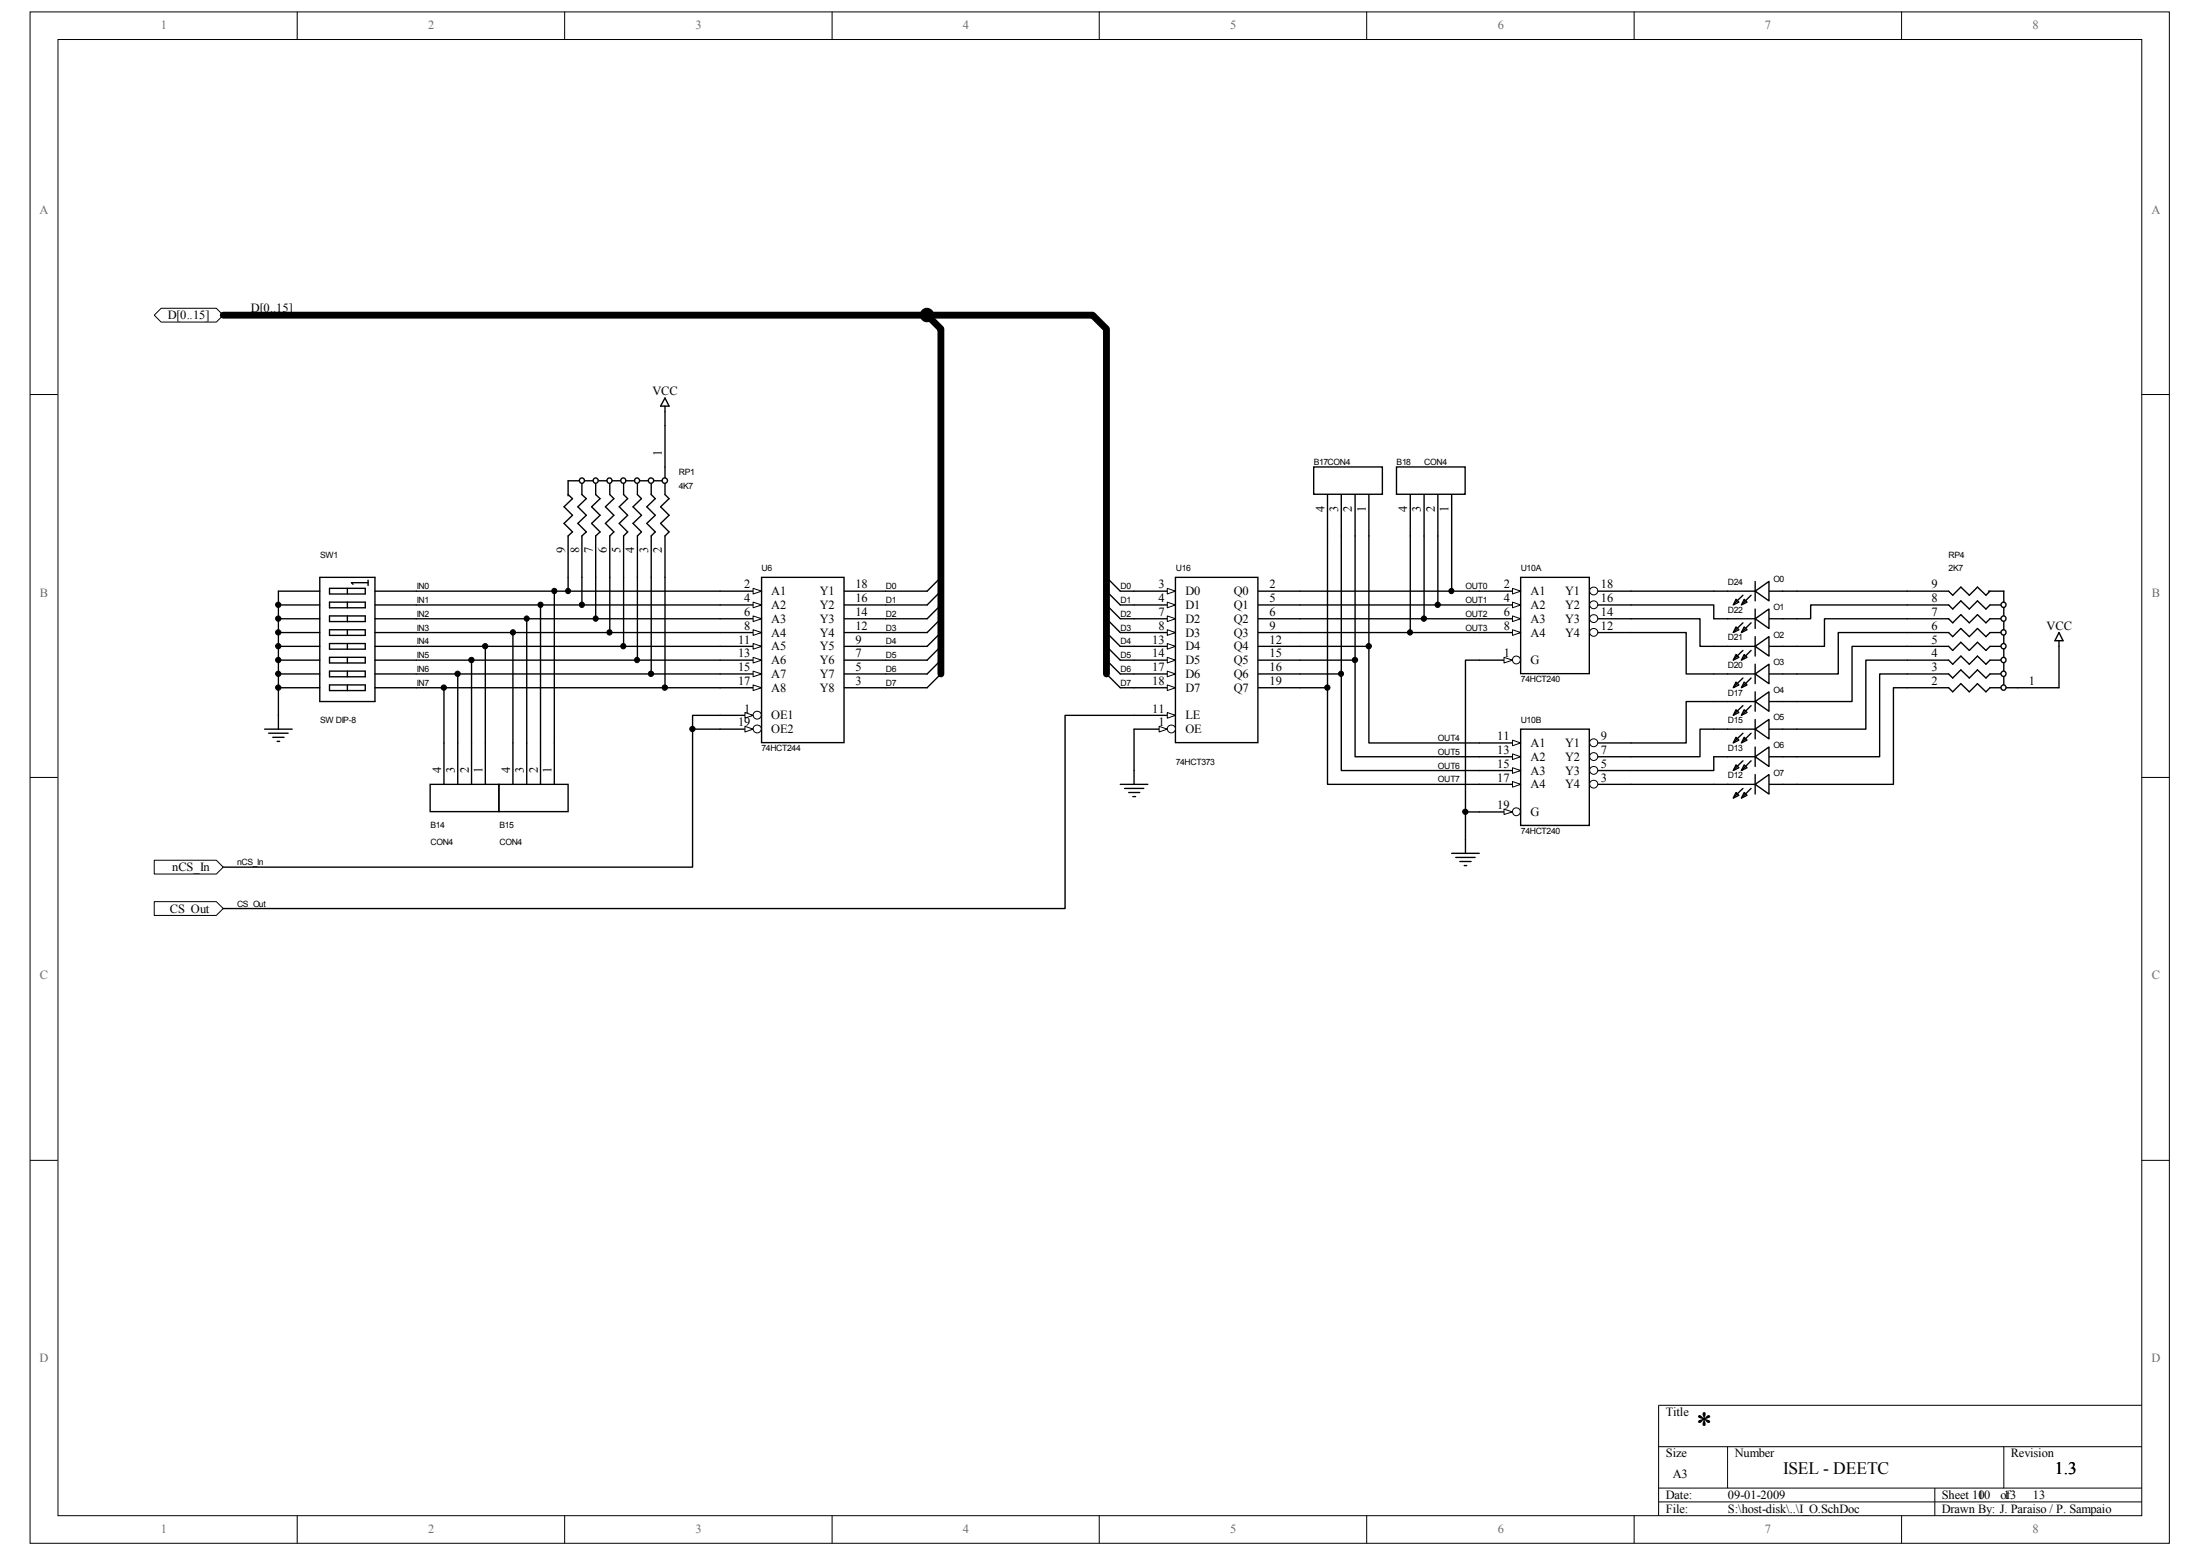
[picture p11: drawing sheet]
<svg xmlns="http://www.w3.org/2000/svg" width="297mm" height="210mm" viewBox="0 0 297 210" stroke-linecap="round" stroke-linejoin="round" font-family="sans-serif">
<path d="M4.1 1.6h288.8v206.7h-288.8z" fill="none" stroke="#000" stroke-width=".14"/>
<path d="M7.9 5.4h281.3v199.2h-281.3z" fill="#fff"/>
<g fill="none" stroke="#000" stroke-width=".14">
<path d="M7.8 5.3h281.4v199.3h-281.4zM40.1 1.6v3.7M76.2 1.6v3.7M112.3 1.6v3.7M148.4 1.6v3.7M184.5 1.6v3.7M220.6 1.6v3.7M256.7 1.6v3.7M4.1 53.3h3.7M289.2 53.3h3.7M4.1 104.9h3.7M289.2 104.9h3.7"/>
<path d="M4.1 156.6h3.7M289.2 156.6h3.7M223.9 195.3h65.3M233.3 195.3v5.6M270.5 195.3v5.6M289.2 189.7h-65.3v14.9M40.1 204.6v3.7M76.2 204.6v3.7M112.3 204.6v3.7M148.4 204.6v3.7M184.5 204.6v3.7M220.6 204.6v3.7"/>
<path d="M223.9 200.9h65.3M223.9 202.7h65.3M256.7 204.6v3.7M261.2 200.9v3.7"/>
</g>
<g fill="none" stroke="#000" stroke-width=".19">
<path d="M74.8 79.8v20.5M119.6 79.8h5.6M151.3 79.8h1.8M190.4 72.3v13.1M192.3 72.3v11.2M194.1 72.3v9.4M196 72.3v7.5M220.2 79.8h11.2M242.6 79.8h14.9M59.9 92.8v7.5M61.8 91v9.3M63.7 89.1v11.2"/>
<path d="M65.5 87.2v13.1M69.3 85.4v14.9M71.1 83.5v16.8M73 81.7v18.6M93.5 98.4h3.7M119.6 87.2h5.6M119.6 92.8h5.6M119.6 91h5.6M119.6 89.1h5.6M119.6 81.7h5.6M119.6 83.5h5.6M119.6 85.4h5.6"/>
<path d="M151.3 87.2h1.8M151.3 92.8h1.8M151.3 91h1.8M151.3 89.1h1.8M151.3 81.7h1.8M151.3 83.5h1.8M151.3 85.4h1.8M153.1 98.4v5.6M175.5 87.2h9.3M175.5 92.8h3.7M175.5 91h5.6M175.5 89.1h7.5"/>
<path d="M278 87.2v5.6M197.9 109.6h1.8M220.2 105.9h11.2"/>
</g>
<path d="M158.7 77.9h11.1v22.3h-11.1z" fill-rule="evenodd" fill="#fff"/>
<path d="M153.1 79.8h5.6M158.7 77.9h11.1v22.3h-11.1z" fill="none" stroke="#000" stroke-width=".19"/>
<path d="M157.6 79.4l1.1 .4-1.1 .4z" fill="#fff"/>
<path d="M157.6 79.4l1.1 .4-1.1 .4z" fill="none" stroke="#000" stroke-width=".14"/>
<path d="M153.1 81.7h5.6" fill="none" stroke="#000" stroke-width=".19"/>
<path d="M157.6 81.3l1.1 .4-1.1 .3z" fill="#fff"/>
<path d="M157.6 81.3l1.1 .4-1.1 .3z" fill="none" stroke="#000" stroke-width=".14"/>
<path d="M153.1 83.5h5.6" fill="none" stroke="#000" stroke-width=".19"/>
<path d="M157.6 83.1l1.1 .4-1.1 .4z" fill="#fff"/>
<path d="M157.6 83.1l1.1 .4-1.1 .4z" fill="none" stroke="#000" stroke-width=".14"/>
<path d="M153.1 85.4h5.6" fill="none" stroke="#000" stroke-width=".19"/>
<path d="M157.6 85l1.1 .4-1.1 .4z" fill="#fff"/>
<path d="M157.6 85l1.1 .4-1.1 .4z" fill="none" stroke="#000" stroke-width=".14"/>
<path d="M153.1 87.2h5.6" fill="none" stroke="#000" stroke-width=".19"/>
<path d="M157.6 86.9l1.1 .3-1.1 .4z" fill="#fff"/>
<path d="M157.6 86.9l1.1 .3-1.1 .4z" fill="none" stroke="#000" stroke-width=".14"/>
<path d="M153.1 89.1h5.6" fill="none" stroke="#000" stroke-width=".19"/>
<path d="M157.6 88.7l1.1 .4-1.1 .4z" fill="#fff"/>
<path d="M157.6 88.7l1.1 .4-1.1 .4z" fill="none" stroke="#000" stroke-width=".14"/>
<path d="M153.1 91h5.6" fill="none" stroke="#000" stroke-width=".19"/>
<path d="M157.6 90.6l1.1 .4-1.1 .4z" fill="#fff"/>
<path d="M157.6 90.6l1.1 .4-1.1 .4z" fill="none" stroke="#000" stroke-width=".14"/>
<path d="M153.1 92.8h5.6" fill="none" stroke="#000" stroke-width=".19"/>
<path d="M157.6 92.5l1.1 .3-1.1 .4z" fill="#fff"/>
<path d="M157.6 92.5l1.1 .3-1.1 .4z" fill="none" stroke="#000" stroke-width=".14"/>
<path d="M153.1 98.4h5.6" fill="none" stroke="#000" stroke-width=".19"/>
<circle cx="158.2" cy="98.4" r=".54" fill="#fff"/>
<circle cx="158.2" cy="98.4" r=".54" fill="none" stroke="#000" stroke-width=".14"/>
<path d="M156.5 98l1.1 .4-1.1 .4z" fill="#fff"/>
<path d="M156.5 98l1.1 .4-1.1 .4z" fill="none" stroke="#000" stroke-width=".14"/>
<path d="M153.1 96.6h5.6" fill="none" stroke="#000" stroke-width=".19"/>
<path d="M157.6 96.2l1.1 .4-1.1 .3z" fill="#fff"/>
<path d="M157.6 96.2l1.1 .4-1.1 .3z" fill="none" stroke="#000" stroke-width=".14"/>
<path d="M169.9 79.8h5.6M169.9 81.7h5.6M169.9 83.5h5.6M169.9 85.4h5.6M169.9 87.2h5.6M169.9 89.1h5.6M169.9 91h5.6M169.9 92.8h5.6" fill="none" stroke="#000" stroke-width=".19"/>
<path d="M58.1 105.9h9.2v3.7h-9.2z" fill-rule="evenodd" fill="#fff"/>
<path d="M58.1 105.9h9.2v3.7h-9.2zM59.9 100.3v5.6M61.8 100.3v5.6M63.7 100.3v5.6M65.5 100.3v5.6M233.3 105.9h3.7M237 104.6v2.6M238.8 105.9h1.9" fill="none" stroke="#000" stroke-width=".19"/>
<path d="M237 105.9l1.8-1.3v2.6z" fill-rule="evenodd" fill="#fff"/>
<path d="M237 105.9l1.8-1.3v2.6z" fill="none" stroke="#000" stroke-width=".19"/>
<path d="M234.4 107l.4 .4-.8 .3z" fill-rule="evenodd" fill="#fff"/>
<path d="M234.4 107l.4 .4-.8 .3z" fill="none" stroke="#000" stroke-width=".19"/>
<path d="M235.5 107l.4 .4-.8 .3z" fill-rule="evenodd" fill="#fff"/>
<path d="M231.4 105.9h1.9M233.3 102.2h3.7M235.3 106.4l-1.1 1.1M235.5 107l.4 .4-.8 .3zM236.4 106.4l-1.1 1.1M237 100.8v2.7M238.8 102.2h1.9M240.7 105.9h1.9" fill="none" stroke="#000" stroke-width=".19"/>
<path d="M237 102.2l1.8-1.4v2.7z" fill-rule="evenodd" fill="#fff"/>
<path d="M237 102.2l1.8-1.4v2.7z" fill="none" stroke="#000" stroke-width=".19"/>
<path d="M234.4 103.3l.4 .3-.8 .4z" fill-rule="evenodd" fill="#fff"/>
<path d="M234.4 103.3l.4 .3-.8 .4z" fill="none" stroke="#000" stroke-width=".19"/>
<path d="M235.5 103.3l.4 .3-.8 .4z" fill-rule="evenodd" fill="#fff"/>
<path d="M233.3 98.4h3.7M237 97.1v2.6M238.8 98.4h1.9M231.4 102.2h1.9M235.3 102.7l-1.1 1.1M235.5 103.3l.4 .3-.8 .4zM236.4 102.7l-1.1 1.1M240.7 102.2h1.9" fill="none" stroke="#000" stroke-width=".19"/>
<path d="M237 98.4l1.8-1.3v2.6z" fill-rule="evenodd" fill="#fff"/>
<path d="M237 98.4l1.8-1.3v2.6z" fill="none" stroke="#000" stroke-width=".19"/>
<path d="M234.4 99.5l.4 .4-.8 .4z" fill-rule="evenodd" fill="#fff"/>
<path d="M234.4 99.5l.4 .4-.8 .4z" fill="none" stroke="#000" stroke-width=".19"/>
<path d="M235.5 99.5l.4 .4-.8 .4z" fill-rule="evenodd" fill="#fff"/>
<path d="M231.4 98.4h1.9M233.3 94.7h3.7M235.3 99l-1.1 1.1M235.5 99.5l.4 .4-.8 .4zM236.4 99l-1.1 1.1M237 93.4v2.6M238.8 94.7h1.9M240.7 98.4h1.9" fill="none" stroke="#000" stroke-width=".19"/>
<path d="M237 94.7l1.8-1.3v2.6z" fill-rule="evenodd" fill="#fff"/>
<path d="M237 94.7l1.8-1.3v2.6z" fill="none" stroke="#000" stroke-width=".19"/>
<path d="M234.4 95.8l.4 .4-.8 .4z" fill-rule="evenodd" fill="#fff"/>
<path d="M234.4 95.8l.4 .4-.8 .4z" fill="none" stroke="#000" stroke-width=".19"/>
<path d="M235.5 95.8l.4 .4-.8 .4z" fill-rule="evenodd" fill="#fff"/>
<path d="M231.4 94.7h1.9M233.3 91h3.7M235.3 95.2l-1.1 1.2M235.5 95.8l.4 .4-.8 .4zM236.4 95.2l-1.1 1.2M237 89.7v2.6M238.8 91h1.9M240.7 94.7h1.9" fill="none" stroke="#000" stroke-width=".19"/>
<path d="M237 91l1.8-1.3v2.6z" fill-rule="evenodd" fill="#fff"/>
<path d="M237 91l1.8-1.3v2.6z" fill="none" stroke="#000" stroke-width=".19"/>
<path d="M234.4 92.1l.4 .4-.8 .3z" fill-rule="evenodd" fill="#fff"/>
<path d="M234.4 92.1l.4 .4-.8 .3z" fill="none" stroke="#000" stroke-width=".19"/>
<path d="M235.5 92.1l.4 .4-.8 .3z" fill-rule="evenodd" fill="#fff"/>
<path d="M231.4 91h1.9M233.3 87.2h3.7M235.3 91.5l-1.1 1.1M235.5 92.1l.4 .4-.8 .3zM236.4 91.5l-1.1 1.1M237 85.9v2.7M238.8 87.2h1.9M240.7 91h1.9" fill="none" stroke="#000" stroke-width=".19"/>
<path d="M237 87.2l1.8-1.3v2.7z" fill-rule="evenodd" fill="#fff"/>
<path d="M237 87.2l1.8-1.3v2.7z" fill="none" stroke="#000" stroke-width=".19"/>
<path d="M234.4 88.3l.4 .4-.8 .4z" fill-rule="evenodd" fill="#fff"/>
<path d="M234.4 88.3l.4 .4-.8 .4z" fill="none" stroke="#000" stroke-width=".19"/>
<path d="M235.5 88.3l.4 .4-.8 .4z" fill-rule="evenodd" fill="#fff"/>
<path d="M231.4 87.2h1.9M233.3 83.5h3.7M235.3 87.8l-1.1 1.1M235.5 88.3l.4 .4-.8 .4zM236.4 87.8l-1.1 1.1M237 82.2v2.6M238.8 83.5h1.9M240.7 87.2h1.9" fill="none" stroke="#000" stroke-width=".19"/>
<path d="M237 83.5l1.8-1.3v2.6z" fill-rule="evenodd" fill="#fff"/>
<path d="M237 83.5l1.8-1.3v2.6z" fill="none" stroke="#000" stroke-width=".19"/>
<path d="M234.4 84.6l.4 .4-.8 .4z" fill-rule="evenodd" fill="#fff"/>
<path d="M234.4 84.6l.4 .4-.8 .4z" fill="none" stroke="#000" stroke-width=".19"/>
<path d="M235.5 84.6l.4 .4-.8 .4z" fill-rule="evenodd" fill="#fff"/>
<path d="M231.4 83.5h1.9M235.3 84.1l-1.1 1.1M235.5 84.6l.4 .4-.8 .4zM236.4 84.1l-1.1 1.1M240.7 83.5h1.9" fill="none" stroke="#000" stroke-width=".19"/>
<path d="M67.4 105.9h9.3v3.7h-9.3z" fill-rule="evenodd" fill="#fff"/>
<path d="M67.4 105.9h9.3v3.7h-9.3zM69.3 100.3v5.6M71.1 100.3v5.6M73 100.3v5.6M74.8 100.3v5.6" fill="none" stroke="#000" stroke-width=".19"/>
<path d="M177.4 63h9.2v3.7h-9.2z" fill-rule="evenodd" fill="#fff"/>
<path d="M177.4 63h9.2v3.7h-9.2zM179.2 66.8v5.5M181.1 66.8v5.5M183 66.8v5.5M184.8 66.8v5.5" fill="none" stroke="#000" stroke-width=".19"/>
<path d="M188.5 63h9.3v3.7h-9.3z" fill-rule="evenodd" fill="#fff"/>
<g fill="none" stroke="#000" stroke-width=".19">
<path d="M37.6 79.8h5.6M43.2 77.9h7.4v16.8h-7.4zM44.5 79.4h4.8v.8h-4.8zM46.9 79.4v.8M49.7 78.7h-2.2l.2 .2M49.7 78.3v.7M50.6 79.8h5.6M188.5 63h9.3v3.7h-9.3zM190.4 66.8v5.5M192.3 66.8v5.5M194.1 66.8v5.5M196 66.8v5.5"/>
<path d="M37.6 81.7h5.6M37.6 83.5h5.6M37.6 85.4h5.6M37.6 87.2h5.6M37.6 89.1h5.6M37.6 91h5.6M37.6 92.8h5.6M44.5 81.3h4.8v.7h-4.8zM44.5 83.1h4.8v.8h-4.8zM44.5 85h4.8v.8h-4.8zM44.5 86.9h4.8v.7h-4.8zM44.5 88.7h4.8v.8h-4.8z"/>
<path d="M44.5 90.6h4.8v.8h-4.8zM44.5 92.5h4.8v.7h-4.8zM46.9 81.3v.7M46.9 83.1v.8M46.9 85v.8M46.9 86.9v.7M46.9 88.7v.8M46.9 90.6v.8M46.9 92.5v.7M50.6 81.7h5.6M50.6 83.5h5.6M50.6 85.4h5.6"/>
<path d="M50.6 87.2h5.6M50.6 89.1h5.6M50.6 91h5.6M50.6 92.8h5.6"/>
</g>
<path d="M205.3 98.4h9.3v13h-9.3z" fill-rule="evenodd" fill="#fff"/>
<path d="M205.3 98.4h9.3v13h-9.3zM199.7 100.3h5.6" fill="none" stroke="#000" stroke-width=".19"/>
<path d="M204.2 99.9l1.1 .4-1.1 .4z" fill="#fff"/>
<path d="M204.2 99.9l1.1 .4-1.1 .4z" fill="none" stroke="#000" stroke-width=".14"/>
<path d="M199.7 102.2h5.6" fill="none" stroke="#000" stroke-width=".19"/>
<path d="M204.2 101.8l1.1 .4-1.1 .3z" fill="#fff"/>
<path d="M204.2 101.8l1.1 .4-1.1 .3z" fill="none" stroke="#000" stroke-width=".14"/>
<path d="M199.7 104h5.6" fill="none" stroke="#000" stroke-width=".19"/>
<path d="M204.2 103.6l1.1 .4-1.1 .4z" fill="#fff"/>
<path d="M204.2 103.6l1.1 .4-1.1 .4z" fill="none" stroke="#000" stroke-width=".14"/>
<path d="M199.7 105.9h5.6" fill="none" stroke="#000" stroke-width=".19"/>
<path d="M204.2 105.5l1.1 .4-1.1 .4z" fill="#fff"/>
<path d="M204.2 105.5l1.1 .4-1.1 .4z" fill="none" stroke="#000" stroke-width=".14"/>
<path d="M214.6 100.3h5.6" fill="none" stroke="#000" stroke-width=".19"/>
<circle cx="215.2" cy="100.3" r=".54" fill="#fff"/>
<circle cx="215.2" cy="100.3" r=".54" fill="none" stroke="#000" stroke-width=".14"/>
<path d="M214.6 102.2h5.6" fill="none" stroke="#000" stroke-width=".19"/>
<circle cx="215.2" cy="102.1" r=".54" fill="#fff"/>
<circle cx="215.2" cy="102.1" r=".54" fill="none" stroke="#000" stroke-width=".14"/>
<path d="M214.6 104h5.6" fill="none" stroke="#000" stroke-width=".19"/>
<circle cx="215.2" cy="104" r=".54" fill="#fff"/>
<circle cx="215.2" cy="104" r=".54" fill="none" stroke="#000" stroke-width=".14"/>
<path d="M214.6 105.9h5.6" fill="none" stroke="#000" stroke-width=".19"/>
<circle cx="215.2" cy="105.8" r=".54" fill="#fff"/>
<circle cx="215.2" cy="105.8" r=".54" fill="none" stroke="#000" stroke-width=".14"/>
<path d="M199.7 109.6h5.6" fill="none" stroke="#000" stroke-width=".19"/>
<circle cx="204.7" cy="109.6" r=".54" fill="#fff"/>
<circle cx="204.7" cy="109.6" r=".54" fill="none" stroke="#000" stroke-width=".14"/>
<path d="M203.1 109.2l1.1 .4-1.1 .3z" fill="#fff"/>
<path d="M203.1 109.2l1.1 .4-1.1 .3z" fill="none" stroke="#000" stroke-width=".14"/>
<path d="M205.3 77.9h9.3v13h-9.3z" fill-rule="evenodd" fill="#fff"/>
<path d="M199.7 79.8h5.6M205.3 77.9h9.3v13h-9.3z" fill="none" stroke="#000" stroke-width=".19"/>
<path d="M204.2 79.4l1.1 .4-1.1 .4z" fill="#fff"/>
<path d="M204.2 79.4l1.1 .4-1.1 .4z" fill="none" stroke="#000" stroke-width=".14"/>
<path d="M199.7 81.7h5.6" fill="none" stroke="#000" stroke-width=".19"/>
<path d="M204.2 81.3l1.1 .4-1.1 .3z" fill="#fff"/>
<path d="M204.2 81.3l1.1 .4-1.1 .3z" fill="none" stroke="#000" stroke-width=".14"/>
<path d="M199.7 83.5h5.6" fill="none" stroke="#000" stroke-width=".19"/>
<path d="M204.2 83.1l1.1 .4-1.1 .4z" fill="#fff"/>
<path d="M204.2 83.1l1.1 .4-1.1 .4z" fill="none" stroke="#000" stroke-width=".14"/>
<path d="M199.7 85.4h5.6" fill="none" stroke="#000" stroke-width=".19"/>
<path d="M204.2 85l1.1 .4-1.1 .4z" fill="#fff"/>
<path d="M204.2 85l1.1 .4-1.1 .4z" fill="none" stroke="#000" stroke-width=".14"/>
<path d="M214.6 79.8h5.6" fill="none" stroke="#000" stroke-width=".19"/>
<circle cx="215.2" cy="79.8" r=".54" fill="#fff"/>
<circle cx="215.2" cy="79.8" r=".54" fill="none" stroke="#000" stroke-width=".14"/>
<path d="M214.6 81.7h5.6" fill="none" stroke="#000" stroke-width=".19"/>
<circle cx="215.2" cy="81.6" r=".54" fill="#fff"/>
<circle cx="215.2" cy="81.6" r=".54" fill="none" stroke="#000" stroke-width=".14"/>
<path d="M214.6 83.5h5.6" fill="none" stroke="#000" stroke-width=".19"/>
<circle cx="215.2" cy="83.5" r=".54" fill="#fff"/>
<circle cx="215.2" cy="83.5" r=".54" fill="none" stroke="#000" stroke-width=".14"/>
<path d="M214.6 85.4h5.6" fill="none" stroke="#000" stroke-width=".19"/>
<circle cx="215.2" cy="85.4" r=".54" fill="#fff"/>
<circle cx="215.2" cy="85.4" r=".54" fill="none" stroke="#000" stroke-width=".14"/>
<path d="M199.7 89.1h5.6" fill="none" stroke="#000" stroke-width=".19"/>
<circle cx="204.7" cy="89.1" r=".54" fill="#fff"/>
<circle cx="204.7" cy="89.1" r=".54" fill="none" stroke="#000" stroke-width=".14"/>
<path d="M203.1 88.7l1.1 .4-1.1 .4z" fill="#fff"/>
<path d="M203.1 88.7l1.1 .4-1.1 .4z" fill="none" stroke="#000" stroke-width=".14"/>
<path d="M102.8 77.9h11.2v22.3h-11.2z" fill-rule="evenodd" fill="#fff"/>
<path d="M97.2 79.8h5.6M102.8 77.9h11.2v22.3h-11.2z" fill="none" stroke="#000" stroke-width=".19"/>
<path d="M101.7 79.4l1.1 .4-1.1 .4z" fill="#fff"/>
<path d="M101.7 79.4l1.1 .4-1.1 .4z" fill="none" stroke="#000" stroke-width=".14"/>
<path d="M97.2 81.7h5.6" fill="none" stroke="#000" stroke-width=".19"/>
<path d="M101.7 81.3l1.1 .4-1.1 .3z" fill="#fff"/>
<path d="M101.7 81.3l1.1 .4-1.1 .3z" fill="none" stroke="#000" stroke-width=".14"/>
<path d="M97.2 83.5h5.6" fill="none" stroke="#000" stroke-width=".19"/>
<path d="M101.7 83.1l1.1 .4-1.1 .4z" fill="#fff"/>
<path d="M101.7 83.1l1.1 .4-1.1 .4z" fill="none" stroke="#000" stroke-width=".14"/>
<path d="M97.2 85.4h5.6" fill="none" stroke="#000" stroke-width=".19"/>
<path d="M101.7 85l1.1 .4-1.1 .4z" fill="#fff"/>
<path d="M101.7 85l1.1 .4-1.1 .4z" fill="none" stroke="#000" stroke-width=".14"/>
<path d="M97.2 96.6h5.6" fill="none" stroke="#000" stroke-width=".19"/>
<circle cx="102.2" cy="96.5" r=".54" fill="#fff"/>
<circle cx="102.2" cy="96.5" r=".54" fill="none" stroke="#000" stroke-width=".14"/>
<path d="M100.6 96.2l1.1 .4-1.1 .3z" fill="#fff"/>
<path d="M100.6 96.2l1.1 .4-1.1 .3z" fill="none" stroke="#000" stroke-width=".14"/>
<path d="M114 79.8h5.6M97.2 87.2h5.6M114 81.7h5.6M114 83.5h5.6M114 85.4h5.6" fill="none" stroke="#000" stroke-width=".19"/>
<path d="M101.7 86.9l1.1 .3-1.1 .4z" fill="#fff"/>
<path d="M101.7 86.9l1.1 .3-1.1 .4z" fill="none" stroke="#000" stroke-width=".14"/>
<path d="M97.2 89.1h5.6" fill="none" stroke="#000" stroke-width=".19"/>
<path d="M101.7 88.7l1.1 .4-1.1 .4z" fill="#fff"/>
<path d="M101.7 88.7l1.1 .4-1.1 .4z" fill="none" stroke="#000" stroke-width=".14"/>
<path d="M97.2 91h5.6" fill="none" stroke="#000" stroke-width=".19"/>
<path d="M101.7 90.6l1.1 .4-1.1 .4z" fill="#fff"/>
<path d="M101.7 90.6l1.1 .4-1.1 .4z" fill="none" stroke="#000" stroke-width=".14"/>
<path d="M97.2 92.8h5.6" fill="none" stroke="#000" stroke-width=".19"/>
<path d="M101.7 92.5l1.1 .3-1.1 .4z" fill="#fff"/>
<path d="M101.7 92.5l1.1 .3-1.1 .4z" fill="none" stroke="#000" stroke-width=".14"/>
<path d="M97.2 98.4h5.6M114 87.2h5.6M114 89.1h5.6M114 91h5.6M114 92.8h5.6" fill="none" stroke="#000" stroke-width=".19"/>
<circle cx="102.2" cy="98.4" r=".54" fill="#fff"/>
<circle cx="102.2" cy="98.4" r=".54" fill="none" stroke="#000" stroke-width=".14"/>
<path d="M100.6 98l1.1 .4-1.1 .4z" fill="#fff"/>
<path d="M100.6 98l1.1 .4-1.1 .4z" fill="none" stroke="#000" stroke-width=".14"/>
<path d="M76.7 66.8l.6 .5-1.1 1.1 1.1 1.2-1.1 1.1 1.1 1.1-.6 .5M78.6 64.9v1.9l.6 .5-1.2 1.1 1.2 1.2-1.2 1.1 1.2 1.1-.6 .5M80.4 64.9v1.9l.6 .5-1.1 1.1 1.1 1.2-1.1 1.1 1.1 1.1-.6 .5M82.3 64.9v1.9l.6 .5-1.2 1.1 1.2 1.2-1.2 1.1 1.2 1.1-.6 .5M84.2 64.9v1.9l.5 .5-1.1 1.1 1.1 1.2-1.1 1.1 1.1 1.1-.5 .5M86.1 64.9v1.9l.5 .5-1.1 1.1 1.1 1.2-1.1 1.1 1.1 1.1-.5 .5M87.9 64.9v1.9l.6 .5-1.2 1.1 1.2 1.2-1.2 1.1 1.2 1.1-.6 .5M89.8 63v3.8l.5 .5-1.1 1.1 1.1 1.2-1.1 1.1 1.1 1.1-.5 .5M89.8 64.9h-13.1v2" fill="none" stroke="#000" stroke-width=".19"/>
<circle cx="89.8" cy="64.9" r=".37" fill="#fff"/>
<circle cx="89.8" cy="64.9" r=".37" fill="none" stroke="#000" stroke-width=".19"/>
<circle cx="87.9" cy="64.9" r=".37" fill="#fff"/>
<circle cx="87.9" cy="64.9" r=".37" fill="none" stroke="#000" stroke-width=".19"/>
<circle cx="86" cy="64.9" r=".35" fill="#fff"/>
<circle cx="86" cy="64.9" r=".35" fill="none" stroke="#000" stroke-width=".19"/>
<circle cx="84.1" cy="64.9" r=".35" fill="#fff"/>
<circle cx="84.1" cy="64.9" r=".35" fill="none" stroke="#000" stroke-width=".19"/>
<circle cx="80.4" cy="64.9" r=".35" fill="#fff"/>
<circle cx="80.4" cy="64.9" r=".35" fill="none" stroke="#000" stroke-width=".19"/>
<circle cx="82.3" cy="64.9" r=".35" fill="#fff"/>
<circle cx="82.3" cy="64.9" r=".35" fill="none" stroke="#000" stroke-width=".19"/>
<circle cx="78.6" cy="64.9" r=".35" fill="#fff"/>
<g fill="none" stroke="#000" stroke-width=".19">
<path d="M89.8 57.4v5.6M76.7 72.3v5.6M78.6 72.3v5.6M80.4 72.3v5.6M82.3 72.3v5.6M84.2 72.3v5.6M86.1 72.3v5.6M87.9 72.3v5.6M89.8 72.3v5.6M263.1 79.8l.5 .5 1.1-1.1 1.2 1.1 1.1-1.1 1.1 1.1 .6-.5M268.5 79.8h2v13M263.1 87.2l.5 .6 1.1-1.1 1.2 1.1 1.1-1.1 1.1 1.1 .6-.6h1.8"/>
<path d="M263.1 85.4l.5 .5 1.1-1.1 1.2 1.1 1.1-1.1 1.1 1.1 .6-.5h1.8M263.1 83.5l.5 .6 1.1-1.1 1.2 1.1 1.1-1.1 1.1 1.1 .6-.6h1.8M263.1 81.7l.5 .5 1.1-1.1 1.2 1.1 1.1-1.1 1.1 1.1 .6-.5h1.8M263.1 92.8l.5 .6 1.1-1.1 1.2 1.1 1.1-1.1 1.1 1.1 .6-.6h3.7M263.1 91l.5 .5 1.1-1.1 1.2 1.1 1.1-1.1 1.1 1.1 .6-.5h1.8M263.1 89.1l.5 .6 1.1-1.1 1.2 1.1 1.1-1.1 1.1 1.1 .6-.6h1.8"/>
<circle cx="78.6" cy="64.9" r=".35"/>
</g>
<circle cx="270.5" cy="92.8" r=".35" fill="#fff"/>
<circle cx="270.5" cy="92.8" r=".35" fill="none" stroke="#000" stroke-width=".19"/>
<circle cx="270.5" cy="91" r=".35" fill="#fff"/>
<circle cx="270.5" cy="91" r=".35" fill="none" stroke="#000" stroke-width=".19"/>
<circle cx="270.5" cy="89.1" r=".35" fill="#fff"/>
<circle cx="270.5" cy="89.1" r=".35" fill="none" stroke="#000" stroke-width=".19"/>
<circle cx="270.5" cy="87.2" r=".35" fill="#fff"/>
<circle cx="270.5" cy="87.2" r=".35" fill="none" stroke="#000" stroke-width=".19"/>
<circle cx="270.5" cy="83.5" r=".35" fill="#fff"/>
<circle cx="270.5" cy="83.5" r=".35" fill="none" stroke="#000" stroke-width=".19"/>
<circle cx="270.5" cy="85.4" r=".35" fill="#fff"/>
<circle cx="270.5" cy="85.4" r=".35" fill="none" stroke="#000" stroke-width=".19"/>
<circle cx="270.5" cy="81.6" r=".35" fill="#fff"/>
<g fill="none" stroke="#000" stroke-width=".19">
<path d="M233.3 79.8h3.7M237 78.5v2.6M238.8 79.8h1.9M257.5 79.8h5.6M257.5 92.8h5.6M257.5 91h5.6M257.5 89.1h5.6M257.5 87.2h5.6M257.5 85.4h5.6M257.5 83.5h5.6M257.5 81.7h5.6M272.4 92.8h5.6"/>
<circle cx="270.5" cy="81.6" r=".35"/>
</g>
<path d="M237 79.8l1.8-1.3v2.6z" fill-rule="evenodd" fill="#fff"/>
<path d="M237 79.8l1.8-1.3v2.6z" fill="none" stroke="#000" stroke-width=".19"/>
<path d="M234.4 80.9l.4 .4-.8 .4z" fill-rule="evenodd" fill="#fff"/>
<path d="M234.4 80.9l.4 .4-.8 .4z" fill="none" stroke="#000" stroke-width=".19"/>
<path d="M235.5 80.9l.4 .4-.8 .4z" fill-rule="evenodd" fill="#fff"/>
<path d="M231.4 79.8h1.9M240.7 79.8h1.9M235.3 80.3l-1.1 1.1M235.5 80.9l.4 .4-.8 .4zM236.4 80.3l-1.1 1.1" fill="none" stroke="#000" stroke-width=".19"/>
<path d="M20.8 116.1h8.4l.9 1-.9 .9h-8.4z" fill-rule="evenodd" fill="#fff"/>
<path d="M20.8 116.1h8.4l.9 1-.9 .9h-8.4z" fill="none" stroke="#000" stroke-width=".14"/>
<path d="M20.8 121.7h8.4l.9 .9-.9 1h-8.4z" fill-rule="evenodd" fill="#fff"/>
<path d="M20.8 121.7h8.4l.9 .9-.9 1h-8.4z" fill="none" stroke="#000" stroke-width=".14"/>
<path d="M20.8 42.5l1-.9h7.4l.9 .9-.9 1h-7.4z" fill-rule="evenodd" fill="#fff"/>
<g fill="none" stroke="#000" stroke-width=".14">
<path d="M20.8 42.5l1-.9h7.4l.9 .9-.9 1h-7.4z"/>
<circle cx="125.2" cy="42.5" r=".91"/>
<circle cx="74.8" cy="79.8" r=".35"/>
<circle cx="76.7" cy="79.8" r=".35"/>
<circle cx="196" cy="79.8" r=".35"/>
<circle cx="37.6" cy="89.1" r=".36"/>
<circle cx="37.6" cy="85.4" r=".36"/>
<circle cx="37.6" cy="91" r=".36"/>
<circle cx="37.6" cy="92.8" r=".36"/>
<circle cx="37.6" cy="87.2" r=".36"/>
<circle cx="37.6" cy="83.5" r=".36"/>
<circle cx="37.6" cy="81.6" r=".36"/>
<circle cx="59.9" cy="92.8" r=".36"/>
<circle cx="61.8" cy="91" r=".36"/>
<circle cx="63.6" cy="89.1" r=".36"/>
<circle cx="65.5" cy="87.2" r=".36"/>
<circle cx="69.2" cy="85.4" r=".35"/>
<circle cx="71.1" cy="83.5" r=".35"/>
<circle cx="73" cy="81.6" r=".35"/>
<circle cx="78.6" cy="81.6" r=".35"/>
<circle cx="80.4" cy="83.5" r=".35"/>
<circle cx="82.3" cy="85.4" r=".35"/>
<circle cx="84.1" cy="87.2" r=".35"/>
<circle cx="86" cy="89.1" r=".35"/>
<circle cx="87.9" cy="91" r=".37"/>
<circle cx="89.8" cy="92.8" r=".37"/>
<circle cx="93.5" cy="98.4" r=".36"/>
<circle cx="179.2" cy="92.8" r=".36"/>
<circle cx="181" cy="91" r=".35"/>
<circle cx="182.9" cy="89.1" r=".36"/>
<circle cx="184.8" cy="87.2" r=".36"/>
<circle cx="190.4" cy="85.4" r=".35"/>
<circle cx="192.3" cy="83.5" r=".36"/>
<circle cx="194.1" cy="81.6" r=".36"/>
<circle cx="197.8" cy="109.6" r=".36"/>
</g>
<g fill="none" stroke="#000" stroke-width=".19">
<path d="M89.8 53.7l.5 1.1h-1.1zM89.8 54.8v2.6M37.6 79.8v18.6M56.2 79.8h41M76.7 77.9v1.9M78.6 77.9v3.8M80.4 77.9v5.6M82.3 77.9v7.5M84.2 77.9v9.3M86.1 77.9v11.2M87.9 77.9v13.1M89.8 77.9v14.9"/>
<path d="M127 77.9l-1.8 1.9M127 79.8l-1.8 1.9M149.4 79.8l1.9 1.9M149.4 77.9l1.9 1.9M175.5 79.8h24.2M179.2 72.3v33.6h20.5M181.1 72.3v31.7h18.6M183 72.3v29.9h16.7M184.8 72.3v28h14.9M35.7 98.4h3.8M36.3 99h2.6M36.8 99.5h1.6"/>
<path d="M56.2 81.7h41M56.2 83.5h41M56.2 85.4h41M56.2 89.1h41M56.2 91h41M56.2 92.8h41M56.2 87.2h41M97.2 96.6h-3.7v20.5h-63.4M127 81.7l-1.8 1.8M127 83.5l-1.8 1.9M127 85.4l-1.8 1.8M127 87.2l-1.8 1.9"/>
<path d="M127 89.1l-1.8 1.9M127 91l-1.8 1.8M149.4 91l1.9 1.8M149.4 89.1l1.9 1.9M149.4 87.2l1.9 1.9M149.4 85.4l1.9 1.8M149.4 81.7l1.9 1.8M149.4 83.5l1.9 1.9M153.1 96.6h-9.3v26h-113.7M175.5 81.7h24.2M175.5 83.5h24.2M175.5 85.4h24.2"/>
<path d="M199.7 89.1h-1.8v26.1M220.2 81.7h11.2v1.8M220.2 83.5h9.3v3.7h1.9M220.2 85.4h7.5v5.6h3.7M231.4 94.7h-3.7v5.6h-7.5M231.4 98.4h-1.9v3.8h-9.3M257.5 85.4h-9.3v5.6h-5.6M257.5 81.7h-13v1.8h-1.9M257.5 83.5h-11.2v3.7h-3.7M257.5 87.2h-7.4v7.5h-7.5M257.5 89.1h-5.6v9.3h-9.3M257.5 91h-3.7v11.2h-11.2"/>
<path d="M257.5 92.8h-1.9v13.1h-13M278 85.4l.5 1.1h-1.1zM278 86.5v.7M37.4 100.1h.4M151.3 105.9h3.7M151.8 106.4h2.6M152.4 107h1.5M152.9 107.5h.4M153.1 104v1.9M196 115.2h3.7M196.6 115.7h2.6M197.1 116.3h1.5"/>
<path d="M197.7 116.8h.3M231.4 102.2v1.8h-11.2"/>
</g>
<path d="M30.1 42.5h117.4l1.9 1.9v46.6M125.2 42.5l1.8 1.9v46.6" fill="none" stroke="#000" stroke-width=".93"/>
<g fill="#000">
<circle cx="125.2" cy="42.5" r=".91"/>
<circle cx="74.8" cy="79.8" r=".35"/>
<circle cx="76.7" cy="79.8" r=".35"/>
<circle cx="196" cy="79.8" r=".35"/>
<circle cx="37.6" cy="89.1" r=".36"/>
<circle cx="37.6" cy="85.4" r=".36"/>
<circle cx="37.6" cy="91" r=".36"/>
<circle cx="37.6" cy="92.8" r=".36"/>
<circle cx="37.6" cy="87.2" r=".36"/>
<circle cx="37.6" cy="83.5" r=".36"/>
<circle cx="37.6" cy="81.6" r=".36"/>
<circle cx="59.9" cy="92.8" r=".36"/>
<circle cx="61.8" cy="91" r=".36"/>
<circle cx="63.6" cy="89.1" r=".36"/>
<circle cx="65.5" cy="87.2" r=".36"/>
<circle cx="69.2" cy="85.4" r=".35"/>
<circle cx="71.1" cy="83.5" r=".35"/>
<circle cx="73" cy="81.6" r=".35"/>
<circle cx="78.6" cy="81.6" r=".35"/>
<circle cx="80.4" cy="83.5" r=".35"/>
<circle cx="82.3" cy="85.4" r=".35"/>
<circle cx="84.1" cy="87.2" r=".35"/>
<circle cx="86" cy="89.1" r=".35"/>
<circle cx="87.9" cy="91" r=".37"/>
<circle cx="89.8" cy="92.8" r=".37"/>
<circle cx="93.5" cy="98.4" r=".36"/>
<circle cx="179.2" cy="92.8" r=".36"/>
<circle cx="181" cy="91" r=".35"/>
<circle cx="182.9" cy="89.1" r=".36"/>
<circle cx="184.8" cy="87.2" r=".36"/>
<circle cx="190.4" cy="85.4" r=".35"/>
<circle cx="192.3" cy="83.5" r=".36"/>
<circle cx="194.1" cy="81.6" r=".36"/>
<circle cx="197.8" cy="109.6" r=".36"/>
</g>
<text font-size="4.4" x="229" y="193.7">*</text>
<g font-size="2.4">
<text x="240.7" y="199">ISEL - DEETC</text>
<text x="277.4" y="199">1.3</text>
</g>
<g font-size="1.7" fill="#706f64">
<text x="21.7" y="4">1</text>
<text x="57.8" y="4">2</text>
<text x="93.9" y="4">3</text>
<text x="130" y="4">4</text>
<text x="166.1" y="4">5</text>
<text x="202.2" y="4">6</text>
<text x="238.3" y="4">7</text>
<text x="274.4" y="4">8</text>
<text x="5.3" y="28.9">A</text>
<text x="290.5" y="28.9">A</text>
<text x="5.4" y="80.6">B</text>
<text x="290.5" y="80.6">B</text>
<text x="5.4" y="132.2">C</text>
<text x="290.5" y="132.2">C</text>
<text x="5.3" y="183.9">D</text>
<text x="290.5" y="183.9">D</text>
<text x="21.7" y="207">1</text>
<text x="57.8" y="207">2</text>
<text x="93.9" y="207">3</text>
<text x="130" y="207">4</text>
<text x="166.1" y="207">5</text>
<text x="202.2" y="207">6</text>
<text x="238.3" y="207">7</text>
<text x="274.4" y="207">8</text>
</g>
<g font-size="1.7">
<text x="22.6" y="43.1">D[0..15]</text>
<text x="33.9" y="42.2">D[0..15]</text>
<text x="88.1" y="53.3">VCC</text>
<text x="89.4" y="61.6" transform="rotate(-90 89.4 61.6)">1</text>
<text x="178.8" y="69.1" transform="rotate(-90 178.8 69.1)">4</text>
<text x="180.7" y="69.1" transform="rotate(-90 180.7 69.1)">3</text>
<text x="182.5" y="69.1" transform="rotate(-90 182.5 69.1)">2</text>
<text x="184.4" y="69.1" transform="rotate(-90 184.4 69.1)">1</text>
<text x="190" y="69.1" transform="rotate(-90 190 69.1)">4</text>
<text x="191.9" y="69.1" transform="rotate(-90 191.9 69.1)">3</text>
<text x="193.7" y="69.1" transform="rotate(-90 193.7 69.1)">2</text>
<text x="195.6" y="69.1" transform="rotate(-90 195.6 69.1)">1</text>
<text x="76.3" y="74.7" transform="rotate(-90 76.3 74.7)">9</text>
<text x="78.2" y="74.7" transform="rotate(-90 78.2 74.7)">8</text>
<text x="80" y="74.7" transform="rotate(-90 80 74.7)">7</text>
<text x="81.9" y="74.7" transform="rotate(-90 81.9 74.7)">6</text>
<text x="83.8" y="74.7" transform="rotate(-90 83.8 74.7)">5</text>
<text x="85.6" y="74.7" transform="rotate(-90 85.6 74.7)">4</text>
<text x="87.5" y="74.7" transform="rotate(-90 87.5 74.7)">3</text>
<text x="89.4" y="74.7" transform="rotate(-90 89.4 74.7)">2</text>
<text x="100.5" y="79.4">2</text>
<text x="100.5" y="81.3">4</text>
<text x="100.5" y="83.1">6</text>
<text x="104.1" y="80.3">A1</text>
<text x="104.1" y="82.2">A2</text>
<text x="110.7" y="80.3">Y1</text>
<text x="110.7" y="82.2">Y2</text>
<text x="115.5" y="79.4">18</text>
<text x="115.5" y="81.3">16</text>
<text x="115.5" y="83.1">14</text>
<text x="156.4" y="79.4">3</text>
<text x="156.4" y="81.3">4</text>
<text x="156.4" y="83.1">7</text>
<text x="160.1" y="80.3">D0</text>
<text x="160.1" y="82.2">D1</text>
<text x="166.6" y="80.3">Q0</text>
<text x="166.6" y="82.2">Q1</text>
<text x="171.4" y="79.4">2</text>
<text x="171.4" y="81.3">5</text>
<text x="171.4" y="83.1">6</text>
<text x="203" y="79.4">2</text>
<text x="203" y="81.3">4</text>
<text x="203" y="83.1">6</text>
<text x="206.6" y="80.3">A1</text>
<text x="206.6" y="82.2">A2</text>
<text x="211.3" y="80.3">Y1</text>
<text x="211.3" y="82.2">Y2</text>
<text x="216.2" y="79.4">18</text>
<text x="216.2" y="81.3">16</text>
<text x="216.2" y="83.1">14</text>
<text x="260.8" y="83.1">7</text>
<text x="260.8" y="81.3">8</text>
<text x="260.8" y="79.4">9</text>
<text x="99.6" y="86.9">11</text>
<text x="99.6" y="88.7">13</text>
<text x="100.5" y="85">8</text>
<text x="104.1" y="84.1">A3</text>
<text x="104.1" y="85.9">A4</text>
<text x="104.1" y="87.8">A5</text>
<text x="104.1" y="89.7">A6</text>
<text x="110.7" y="84.1">Y3</text>
<text x="110.7" y="85.9">Y4</text>
<text x="110.7" y="87.8">Y5</text>
<text x="110.7" y="89.7">Y6</text>
<text x="115.5" y="85">12</text>
<text x="115.5" y="86.9">9</text>
<text x="115.5" y="88.7">7</text>
<text x="155.6" y="86.9">13</text>
<text x="155.6" y="88.7">14</text>
<text x="156.4" y="85">8</text>
<text x="160.1" y="84.1">D2</text>
<text x="160.1" y="85.9">D3</text>
<text x="160.1" y="87.8">D4</text>
<text x="160.1" y="89.7">D5</text>
<text x="166.6" y="84.1">Q2</text>
<text x="166.6" y="85.9">Q3</text>
<text x="166.6" y="87.8">Q4</text>
<text x="166.6" y="89.7">Q5</text>
<text x="171.4" y="85">9</text>
<text x="171.4" y="86.9">12</text>
<text x="171.4" y="88.7">15</text>
<text x="203" y="85">8</text>
<text x="203" y="88.7">1</text>
<text x="206.6" y="84.1">A3</text>
<text x="206.6" y="85.9">A4</text>
<text x="206.6" y="89.7">G</text>
<text x="211.3" y="84.1">Y3</text>
<text x="211.3" y="85.9">Y4</text>
<text x="216.2" y="85">12</text>
<text x="260.8" y="88.7">4</text>
<text x="260.8" y="86.9">5</text>
<text x="260.8" y="85">6</text>
<text x="276.3" y="85">VCC</text>
<text x="99.6" y="90.6">15</text>
<text x="99.6" y="92.5">17</text>
<text x="104.1" y="91.5">A7</text>
<text x="104.1" y="93.4">A8</text>
<text x="110.7" y="91.5">Y7</text>
<text x="110.7" y="93.4">Y8</text>
<text x="115.5" y="90.6">5</text>
<text x="115.5" y="92.5">3</text>
<text x="155.6" y="90.6">17</text>
<text x="155.6" y="92.5">18</text>
<text x="160.1" y="91.5">D6</text>
<text x="160.1" y="93.4">D7</text>
<text x="166.6" y="91.5">Q6</text>
<text x="166.6" y="93.4">Q7</text>
<text x="171.4" y="90.6">16</text>
<text x="171.4" y="92.5">19</text>
<text x="260.8" y="92.5">2</text>
<text x="260.8" y="90.6">3</text>
<text x="273.9" y="92.5">1</text>
<text x="99.6" y="98">19</text>
<text x="100.5" y="96.2">1</text>
<text x="104.1" y="97.1">OE1</text>
<text x="104.1" y="99">OE2</text>
<text x="155.6" y="96.2">11</text>
<text x="156.4" y="98">1</text>
<text x="160.1" y="99">OE</text>
<text x="160.1" y="97.1">LE</text>
<text x="202.1" y="99.9">11</text>
<text x="202.1" y="101.8">13</text>
<text x="206.6" y="100.8">A1</text>
<text x="211.3" y="100.8">Y1</text>
<text x="216.2" y="99.9">9</text>
<text x="216.2" y="101.8">7</text>
<text x="59.6" y="104.4" transform="rotate(-90 59.6 104.4)">4</text>
<text x="61.4" y="104.4" transform="rotate(-90 61.4 104.4)">3</text>
<text x="63.3" y="104.4" transform="rotate(-90 63.3 104.4)">2</text>
<text x="65.1" y="104.4" transform="rotate(-90 65.1 104.4)">1</text>
<text x="68.9" y="104.4" transform="rotate(-90 68.9 104.4)">4</text>
<text x="70.7" y="104.4" transform="rotate(-90 70.7 104.4)">3</text>
<text x="72.6" y="104.4" transform="rotate(-90 72.6 104.4)">2</text>
<text x="74.5" y="104.4" transform="rotate(-90 74.5 104.4)">1</text>
<text x="202.1" y="103.6">15</text>
<text x="202.1" y="105.5">17</text>
<text x="206.6" y="102.7">A2</text>
<text x="206.6" y="104.6">A3</text>
<text x="206.6" y="106.4">A4</text>
<text x="211.3" y="102.7">Y2</text>
<text x="211.3" y="104.6">Y3</text>
<text x="211.3" y="106.4">Y4</text>
<text x="216.2" y="103.6">5</text>
<text x="216.2" y="105.5">3</text>
<text x="202.1" y="109.2">19</text>
<text x="206.6" y="110.2">G</text>
<text x="23.2" y="117.6">nCS_In</text>
<text x="22.9" y="123.2">CS_Out</text>
<text x="224.9" y="191.1">Title</text>
<text x="224.9" y="196.7">Size</text>
<text x="234.2" y="196.7">Number</text>
<text x="271.5" y="196.7">Revision</text>
<text x="224.9" y="202.3">Date:</text>
<text x="225.8" y="199.5">A3</text>
<text x="233.3" y="202.3">09-01-2009</text>
<text x="262.2" y="202.3">Sheet 10</text>
<text x="267" y="202.4">10</text>
<text x="270.1" y="202.3">of</text>
<text x="270.5" y="202.4">13</text>
<text x="274.5" y="202.4">13</text>
<text x="224.9" y="204.2">File:</text>
<text x="233.3" y="204.2">S:\host-disk\..\I_O.SchDoc</text>
<text x="262.2" y="204.2">Drawn By: J. Paraiso / P. Sampaio</text>
</g>
<g font-size="1.2">
<text x="91.6" y="64.1">RP1</text>
<text x="91.6" y="66">4K7</text>
<text x="177.4" y="62.8">B17CON4</text>
<text x="188.5" y="62.8">B18</text>
<text x="192.3" y="62.8">CON4</text>
<text x="43.2" y="75.3">SW1</text>
<text x="102.8" y="77.1">U6</text>
<text x="158.7" y="77.1">U16</text>
<text x="205.4" y="77.1">U10A</text>
<text x="263.1" y="75.3">RP4</text>
<text x="263.1" y="77.1">2K7</text>
<text x="56.3" y="79.5">IN0</text>
<text x="56.3" y="81.4">IN1</text>
<text x="56.3" y="83.3">IN2</text>
<text x="119.6" y="79.5">D0</text>
<text x="119.6" y="83.3">D2</text>
<text x="119.6" y="81.4">D1</text>
<text x="151.3" y="79.5">D0</text>
<text x="151.3" y="81.4">D1</text>
<text x="151.3" y="83.3">D2</text>
<text x="197.9" y="79.5">OUT0</text>
<text x="197.9" y="81.4">OUT1</text>
<text x="197.9" y="83.3">OUT2</text>
<text x="233.3" y="82.7">D22</text>
<text x="233.3" y="79">D24</text>
<text x="239.4" y="82.3">O1</text>
<text x="239.4" y="78.6">O0</text>
<text x="56.3" y="85.1">IN3</text>
<text x="56.3" y="87">IN4</text>
<text x="56.3" y="88.9">IN5</text>
<text x="119.6" y="87">D4</text>
<text x="119.6" y="88.9">D5</text>
<text x="119.6" y="85.1">D3</text>
<text x="151.3" y="87">D4</text>
<text x="151.3" y="88.9">D5</text>
<text x="151.3" y="85.1">D3</text>
<text x="197.9" y="85.1">OUT3</text>
<text x="233.3" y="86.4">D21</text>
<text x="239.4" y="89.8">O3</text>
<text x="239.4" y="86.1">O2</text>
<text x="56.3" y="90.7">IN6</text>
<text x="56.3" y="92.6">IN7</text>
<text x="119.6" y="90.7">D6</text>
<text x="119.6" y="92.6">D7</text>
<text x="151.3" y="92.6">D7</text>
<text x="151.3" y="90.7">D6</text>
<text x="205.4" y="92">74HCT240</text>
<text x="233.3" y="93.9">D17</text>
<text x="233.3" y="90.2">D20</text>
<text x="239.4" y="93.5">O4</text>
<text x="43.2" y="97.6">SW DIP-8</text>
<text x="102.8" y="101.3">74HCT244</text>
<text x="194.1" y="100">OUT4</text>
<text x="194.1" y="101.9">OUT5</text>
<text x="205.4" y="97.6">U10B</text>
<text x="233.3" y="101.3">D13</text>
<text x="233.3" y="97.6">D15</text>
<text x="239.4" y="101">O6</text>
<text x="239.4" y="97.2">O5</text>
<text x="158.7" y="103.2">74HCT373</text>
<text x="194.1" y="103.8">OUT6</text>
<text x="194.1" y="105.6">OUT7</text>
<text x="233.3" y="105.1">D12</text>
<text x="239.4" y="104.7">O7</text>
<text x="58.1" y="111.8">B14</text>
<text x="67.4" y="111.8">B15</text>
<text x="205.4" y="112.5">74HCT240</text>
<text x="32" y="116.8">nCS_In</text>
<text x="58.1" y="114">CON4</text>
<text x="67.4" y="114">CON4</text>
<text x="32" y="122.4">CS_Out</text>
</g>
</svg>
